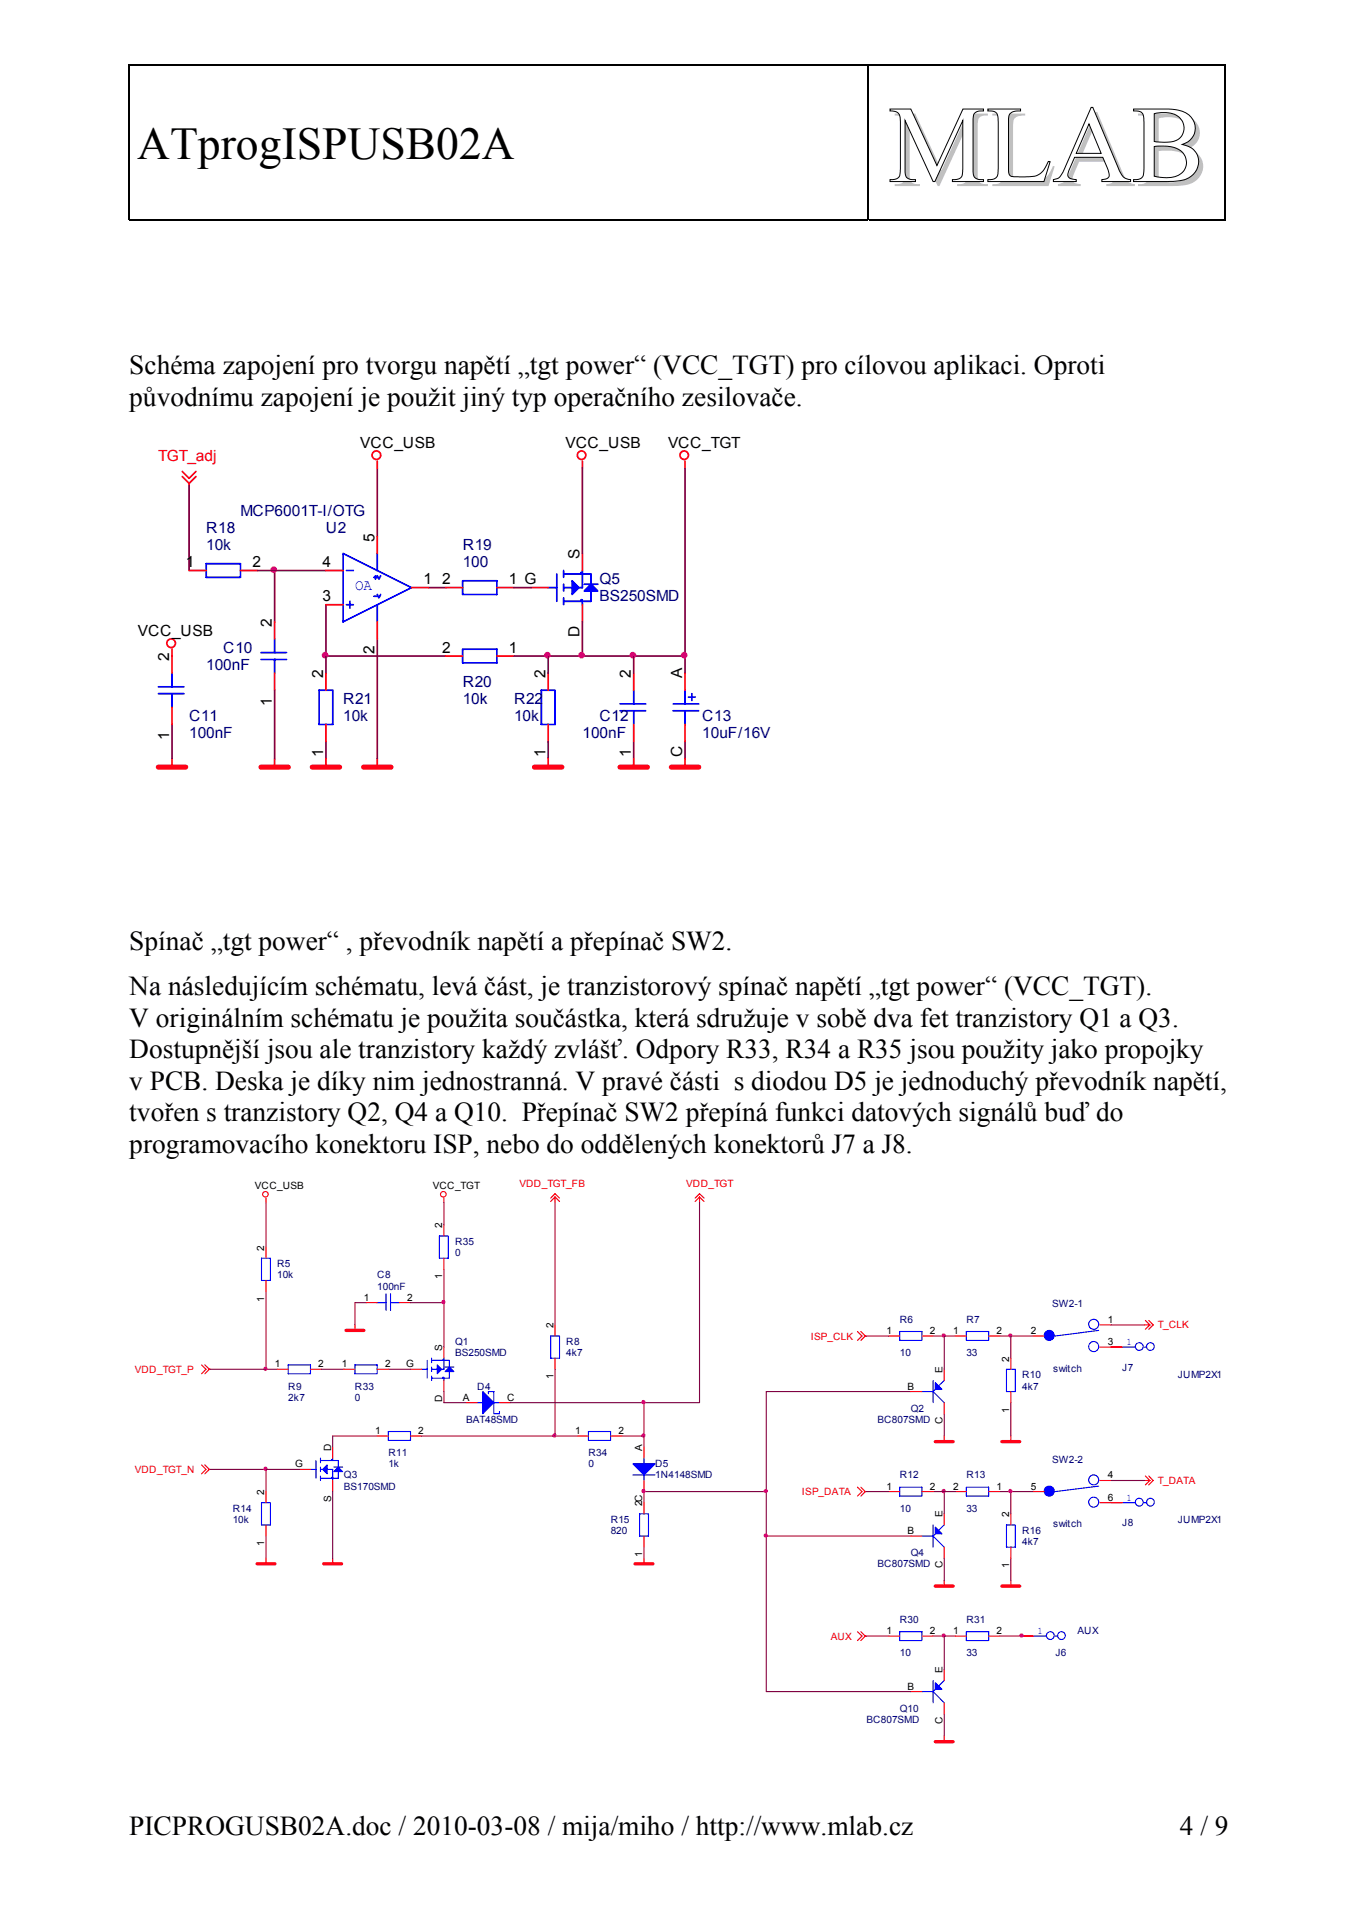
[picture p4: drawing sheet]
<svg xmlns="http://www.w3.org/2000/svg" width="210mm" height="297mm" viewBox="0 0 210 297" stroke-linecap="round" stroke-linejoin="round" font-family="sans-serif">
<g fill="#fff" stroke="#000" stroke-width=".15">
<path d="M137.7 16.9h3.2l4 8.7 4-8.7h3.2v.3a1.24 1.24 0 0 0-1.5 .7l-.1 8.7a1.05 1.05 0 0 0 1.2 1.2h.4v.3h-4.8v-.3h.4a1.12 1.12 0 0 0 1.2-1.4v-7.8l-4.3 9.5h-.3l-4.3-9.5v8a1.02 1.02 0 0 0 1.2 1.2h.4v.3h-3.9v-.3h.4a1.12 1.12 0 0 0 1.2-1.4v-7.9a1.24 1.24 0 0 0-1.6-1.3z" fill-rule="evenodd"/>
<path d="M152.8 16.9h5.1v.3a1.48 1.48 0 0 0-1.8 .7l-.1 8.5a.77 .77 0 0 0 .8 .9h2a2.77 2.77 0 0 0 3.1-1.8l.3-.5h.2l-.9 3.1h-8.7v-.3a1.27 1.27 0 0 0 1.5-.7l.1-1v-7.5a1.15 1.15 0 0 0-1.2-1.4h-.4z" fill-rule="evenodd"/>
<path d="M168.8 16.6h.2l4 9.3a2.25 2.25 0 0 0 1.9 1.9v.3h-4.5v-.3l.4-.1a.75 .75 0 0 0 .7-.3 .75 .75 0 0 0 0-.8l-.9-2.3h-4.4l-.9 2.1a.82 .82 0 0 0-.1 .9 .82 .82 0 0 0 .9 .4l.4 .1v.3h-3.6v-.3a1.82 1.82 0 0 0 1.6-1.4zM168.4 19.2l-1.9 4.5h3.8z" fill-rule="evenodd"/>
<path d="M175.3 16.9h5.5a4 4 0 0 1 3.9 2 2.59 2.59 0 0 1-1.8 3.5 2.74 2.74 0 0 1 2.5 2.4 2.74 2.74 0 0 1-2 2.9l-.8 .2-2 .2h-5.3v-.3a1.19 1.19 0 0 0 1.6-1.3l.1-7.6a1.45 1.45 0 0 0-.7-1.6l-1-.1zM178.5 17.6v4.3a6.7 6.7 0 0 0 3.7-.3 2.29 2.29 0 0 0 .8-2.6 2.29 2.29 0 0 0-2.3-1.5l-1.1-.1zM178.5 22.7v4.6a4.8 4.8 0 0 0 4.2-.5 2.3 2.3 0 0 0 .7-2.4 2.3 2.3 0 0 0-1.9-1.6l-.9-.2z" fill-rule="evenodd"/>
</g>
<path d="M19.9 10h.2v.2h-.2zM189.4 10h.2v.2h-.2zM189.4 33.9h.2v.2h-.2z" fill="#000"/>
<path d="M19.9 10.1h169.7M20 10.2v23.9M134.3 10.2v23.9M189.5 10.2v23.9M19.9 34h114.3M134.4 34h55" fill="none" stroke="#000" stroke-width=".17"/>
<g fill="none" stroke="#f00" stroke-width=".26">
<path d="M28.2 72.9l1.1 1.1 1-1.1M28.2 73.7l1.1 1.1M29.3 74.8v.3M30.3 73.7l-1 1.1M58.4 71.4v1M90.1 71.4v1M106 71.4v1M29.3 88.3h2.6M37.2 88.3h2.6M42.5 96.2v2.6M50.4 88.3h2.7M50.4 93.6h2.7"/>
<path d="M58.4 83v2.6M58.4 96.2v2.6M63.6 90.9h2.7M68.9 90.9h2.7M76.9 90.9h2.6M82.1 90.9h2.7M90.1 85.6v2.7M90.1 93.6v2.6M26.6 100.4v3.7M26.6 109.4v2.7M26.6 117.4v1.3M42.5 104.1v2.7"/>
<path d="M42.5 117.4v1.3M50.4 104.1v2.7M50.4 112.1v2.6M50.4 117.4v1.3M58.4 117.4v1.3M68.9 101.5h2.7M76.9 101.5h2.6M84.8 104.1v2.7M84.8 112.1v2.6M84.8 117.4v1.3M98 104.1v2.7M98 112.1v2.6"/>
<path d="M98 117.4v1.3M106 104.1v2.7M106 112.1v2.6M106 117.4v1.3"/>
<circle cx="58.2" cy="70.4" r=".66"/>
<circle cx="90" cy="70.4" r=".66"/>
<circle cx="105.8" cy="70.4" r=".66"/>
<circle cx="26.5" cy="99.5" r=".67"/>
</g>
<g fill="none" stroke="#00f" stroke-width=".26">
<path d="M31.9 87.2h5.3v2.1h-5.3zM42.5 98.8v2.2M53.1 85.6l10.5 5.3-10.5 5.3zM53.6 88.3h1.1M53.6 93.6h1.1M54.1 93v1.1M57.8 89.3h.6M57.8 92.2h.6M58.1 89.1v.5M58.4 89.1l.2 .5 .3-.5M58.4 92l.2 .5 .3-.5M58.4 85.6v2.7"/>
<path d="M58.4 93.6v2.6M71.6 89.9h5.3v2.1h-5.3zM84.8 90.9h1.3M86.1 88.8v4.2M87.2 88.8h4.2v4.2h-4.2M87.2 90.9h1.3M87.2 88.3v1M87.2 90.4v1M87.2 92.5v1.1M90.1 88.3v2.6h-.5M90.1 93v.6M90.4 90.4h2.1"/>
<path d="M24.5 107.3h3.9M24.5 106.3h3.9M26.6 104.1v2.2M26.6 107.3v2.1M40.4 102h3.9M40.4 101h3.9M42.5 102v2.1M49.4 106.8h2.1v5.3h-2.1zM71.6 100.4h5.3v2.2h-5.3zM83.7 106.8h2.2v5.3h-2.2zM95.9 110h4M95.9 108.9h4"/>
<path d="M98 106.8v2.1M98 110v2.1M104.1 110h4M104.1 108.9h4M106 106.8v2.1M106 110v2.1M106.5 107.8h1M107 107.3v1.1"/>
</g>
<g fill="none" stroke="#800040" stroke-width=".26">
<path d="M29.3 75.1v13.2M58.4 72.4v10.6M90.1 72.4v13.2M106 72.4v31.7M39.8 88.3h10.6M42.5 88.3v7.9M50.4 93.6v10.5M58.4 98.8v18.6M66.3 90.9h2.6M79.5 90.9h2.6M90.1 96.2v5.3M26.6 112.1v5.3"/>
<path d="M42.5 106.8v10.6M50.4 101.5h18.5M50.4 114.7v2.7M79.5 101.5h26.5M84.8 101.5v2.6M84.8 114.7v2.7M98 101.5v2.6M98 114.7v2.7M106 114.7v2.7"/>
</g>
<path d="M24.5 118.7h4.2M40.4 118.7h4.2M48.3 118.7h4.2M56.2 118.7h4.3M82.7 118.7h4.2M95.9 118.7h4.2M103.8 118.7h4.3" fill="none" stroke="#f00" stroke-width=".79"/>
<g fill="#f0f" stroke="#f0f" stroke-width=".26">
<circle cx="42.3" cy="88.1" r=".4"/>
<circle cx="97.9" cy="101.4" r=".4"/>
<circle cx="84.7" cy="101.4" r=".4"/>
<circle cx="105.8" cy="101.4" r=".4"/>
<circle cx="90" cy="101.4" r=".4"/>
<circle cx="50.3" cy="101.4" r=".39"/>
</g>
<g fill="#00f" stroke="#00f" stroke-width=".26">
<path d="M88.5 89.9l1.1 1-1.1 1.1z" fill-rule="evenodd"/>
<path d="M91.4 90.4l1.1 1h-2.1z" fill-rule="evenodd"/>
<path d="M89.9 88.6h.2v.2h-.2z" fill-rule="evenodd"/>
<path d="M89.9 92.8h.2v.2h-.2z" fill-rule="evenodd"/>
</g>
<g fill="none" stroke="#800040" stroke-width=".17">
<path d="M41.1 186.1v6.8M41.1 199.8v12M68.7 186.1v3.4M68.7 196.4v12M85.9 186.1v18.9M108.2 186.1v30.9h-29.2M32.6 211.8h10.3M49.7 211.8h3.5M56.6 201.5h-1.7v3.5M60.1 211.8h3.4M63.5 201.5h5.2M68.7 215.3v1.7h3.4"/>
<path d="M85.9 211.8v10.4M99.6 217v6.9M134 206.7h3.5M140.9 215.3h-22.4v46.4h22.4M144.3 206.7h3.5M146 206.7v5.1M146 218.7v3.5M154.6 206.7h5.2M156.4 206.7v3.4M156.4 217v5.2M171.9 205h5.1M32.6 227.3h13.7"/>
<path d="M41.1 227.3v3.5M41.1 237.6v3.5M51.5 230.8v10.3M58.3 222.2h-6.8v1.7M65.2 222.2h24.1M96.2 222.2h3.4M99.6 239.4v1.7M118.5 230.8h-18.9v1.7M118.5 237.6h22.4M134 230.8h3.5M144.3 230.8h3.5M146 230.8v3.4"/>
<path d="M154.6 230.8h5.2M156.4 230.8v3.4M171.9 229h5.1M134 253.1h3.5M144.3 253.1h3.5M146 241.1v3.4M146 253.1v5.2M154.6 253.1h3.5M156.4 241.1v3.4M146 265.2v3.4"/>
</g>
<g fill="none" stroke="#00f" stroke-width=".17">
<path d="M40.4 194.6h1.4v3.5h-1.4zM68 191.2h1.3v3.4h-1.3zM44.6 211.2h3.4v1.3h-3.4zM54.9 211.2h3.4v1.3h-3.4zM58.3 201.5h1.4M59.7 200.2v2.5M60.4 201.5h1.4M60.4 200.2v2.5M65.2 211.8h.9M66.1 210.5v2.7M66.8 210.5h2.7v2.7h-2.7M66.8 211.8h.8"/>
<path d="M66.8 210.1v.7M66.8 211.5v.7M66.8 212.9v.7M68.7 210.1v1.7h-.4M68.7 213.2v.4M68.8 211.5h1.4M73.8 217h.9M75.5 215.6v-.3h.9v3.4h.9v-.3M76.4 217h.9M85.2 206.7h1.4v3.4h-1.4zM139.2 206h3.4v1.4h-3.4zM142.6 215.3h1.7"/>
<path d="M144.3 213.6v3.4M144.3 215.3l1.7 1.7M144.7 214.9l-.4 .4M146 213.6l-.8 .8M149.5 206h3.4v1.4h-3.4zM155.7 211.8h1.4v3.5h-1.4zM169.9 205.8l-6.7 .9M173.6 208.4h2M177 208.4h.4M40.4 232.5h1.4v3.4h-1.4zM48 227.3h.9M48.9 226v2.7"/>
<path d="M49.6 226h2.7v2.7h-2.7M49.6 227.3h.3M49.6 225.6v.7M49.6 227v.7M49.6 228.3v.7M50.6 227.3h.9v1.7M51.5 225.6v.4M51.6 227h1.4M60.1 221.5h3.4v1.3h-3.4zM91 221.5h3.4v1.3h-3.4zM97.9 228.2h3.4M98.9 234.2h1.4v3.4h-1.4z"/>
<path d="M99.6 225.6v.9M99.6 228.2v.8M139.2 230.1h3.4v1.4h-3.4zM142.6 237.6h1.7M144.3 237.6l1.7 1.8M144.3 235.9v3.5M144.7 237.3l-.4 .3M146 235.9l-.8 .9M149.5 230.1h3.4v1.4h-3.4zM155.7 235.9h1.4v3.5h-1.4zM169.9 229.9l-6.7 .9M173.6 232.5h2"/>
<path d="M177 232.5h.4M139.2 252.4h3.4v1.4h-3.4zM144.3 260v3.4M146 260l-.8 .9M149.5 252.4h3.4v1.4h-3.4zM159.8 253.1h2.1M163.2 253.1h.4M142.6 261.7h1.7M144.3 261.7l1.7 1.7M144.7 261.4l-.4 .3"/>
<circle cx="169.2" cy="208.3" r=".78"/>
<circle cx="169.2" cy="204.9" r=".77"/>
<circle cx="176.2" cy="208.3" r=".6"/>
<circle cx="177.9" cy="208.3" r=".6"/>
<circle cx="169.2" cy="229" r=".77"/>
<circle cx="169.2" cy="232.4" r=".77"/>
<circle cx="176.2" cy="232.4" r=".6"/>
<circle cx="177.9" cy="232.4" r=".6"/>
<circle cx="162.5" cy="253" r=".6"/>
<circle cx="164.2" cy="253" r=".6"/>
</g>
<g fill="none" stroke="#f00" stroke-width=".17">
<path d="M41.1 185.4v.7M41.1 192.9v1.7M41.1 198.1v1.7M68.7 185.4v.7M68.7 189.5v1.7M68.7 194.6v1.8M85.2 185.4l.7-.7 .7 .7M85.9 185.2v.9M85.9 185.2l.7 .7M85.9 185.2l-.7 .7M107.5 185.4l.7-.7 .7 .7M108.2 185.2l.7 .7"/>
<path d="M108.2 185.2l-.7 .7M108.2 185.2v.9M31.2 211.2l.7 .6-.7 .7M31.7 211.2l.7 .6M32.4 211.8h.2M32.4 211.8l-.7 .7M42.9 211.8h1.7M48 211.8h1.7M53.2 211.8h1.7M54.9 205v.8M56.6 201.5h1.7M58.3 211.8h1.8"/>
<path d="M61.8 201.5h1.7M63.5 211.8h1.7M68.7 208.4v1.7M68.7 213.6v1.7M72.1 217h1.7M77.3 217h1.7M85.9 205v1.7M85.9 210.1v1.7M132.6 206l.7 .7-.7 .7M133.2 206l.6 .7M133.8 206.7l-.6 .7M133.8 206.7h.2"/>
<path d="M137.5 206.7h1.7M140.9 215.3h1.7M142.6 206.7h1.7M146 211.8v1.8M146 217v1.7M147.8 206.7h1.7M152.9 206.7h1.7M156.4 210.1v1.7M156.4 215.3v1.7M159.8 206.7h1.7M170.1 205h1.8M170.1 208.4h3.5"/>
<path d="M177 205h.9M177.2 204.3l.7 .7M177.7 204.3l.7 .7-.7 .7M177.9 205l-.7 .7M31.2 226.6l.7 .7-.7 .7M31.7 226.6l.7 .7M32.4 227.3h.2M32.4 227.3l-.7 .7M41.1 230.8v1.7M41.1 235.9v1.7M46.3 227.3h1.7M51.5 223.9v1.7"/>
<path d="M51.5 229v1.8M58.3 222.2h1.8M63.5 222.2h1.7M89.3 222.2h1.7M94.4 222.2h1.8M99.6 223.9v1.7M99.6 229v1.8M99.6 232.5v1.7M99.6 237.6v1.8M132.6 230.1l.7 .7-.7 .7M133.2 230.1l.6 .7M133.8 230.8h.2"/>
<path d="M133.8 230.8l-.6 .7M137.5 230.8h1.7M140.9 237.6h1.7M142.6 230.8h1.7M146 222.2v.8M146 234.2v1.7M146 239.4v1.7M147.8 230.8h1.7M152.9 230.8h1.7M156.4 222.2v.8M156.4 234.2v1.7M156.4 239.4v1.7"/>
<path d="M159.8 230.8h1.7M170.1 229h1.8M170.1 232.5h3.5M177 229h.9M177.2 228.3l.7 .7M177.7 228.3l.7 .7-.7 .7M177.9 229l-.7 .7M41.1 241.1v.8M51.5 241.1v.8M99.6 241.1v.8M132.6 252.4l.7 .7-.7 .7M133.2 252.4l.6 .7"/>
<path d="M133.8 253.1h.2M133.8 253.1l-.6 .7M137.5 253.1h1.7M142.6 253.1h1.7M146 244.5v.9M146 258.3v1.7M147.8 253.1h1.7M152.9 253.1h1.7M156.4 244.5v.9M158.1 253.1h1.7M140.9 261.7h1.7M146 263.4v1.8"/>
<path d="M146 268.6v.9"/>
<circle cx="41.1" cy="184.8" r=".42"/>
<circle cx="68.6" cy="184.8" r=".43"/>
</g>
<g fill="#00f" stroke="#00f" stroke-width=".17">
<path d="M49.9 227.3l.7-.7v1.4z" fill-rule="evenodd"/>
<path d="M51.6 227.7l.7-.7 .7 .7z" fill-rule="evenodd"/>
<path d="M51.3 225.8h.1v.1h-.1z" fill-rule="evenodd"/>
<path d="M51.3 228.6h.1v.1h-.1z" fill-rule="evenodd"/>
<path d="M67.6 211.2l.7 .6-.7 .7z" fill-rule="evenodd"/>
<path d="M69.5 211.5l.7 .7h-1.4z" fill-rule="evenodd"/>
<path d="M68.5 210.3h.1v.1h-.1z" fill-rule="evenodd"/>
<path d="M68.5 213.1h.1v.1h-.1z" fill-rule="evenodd"/>
<path d="M144.7 236.3l1 1h-1z" fill-rule="evenodd"/>
<path d="M74.7 215.3l1.7 1.7-1.7 1.7z" fill-rule="evenodd"/>
<path d="M144.7 260.3l1 1.1h-1z" fill-rule="evenodd"/>
<path d="M144.7 213.9l1 1h-1z" fill-rule="evenodd"/>
<path d="M97.9 226.5h3.4l-1.7 1.7z" fill-rule="evenodd"/>
<circle cx="162.3" cy="206.6" r=".77"/>
<circle cx="162.3" cy="230.7" r=".77"/>
</g>
<path d="M53.5 205.8h2.8M144.7 223h2.7M155 223h2.7M39.8 241.9h2.7M50.1 241.9h2.7M98.2 241.9h2.8M144.7 245.4h2.7M155 245.4h2.7M144.7 269.5h2.7" fill="none" stroke="#f00" stroke-width=".52"/>
<g fill="#f0f" stroke="#f0f" stroke-width=".17">
<circle cx="99.5" cy="230.7" r=".26"/>
<circle cx="156.3" cy="230.7" r=".25"/>
<circle cx="41.1" cy="227.2" r=".25"/>
<circle cx="85.8" cy="222.1" r=".26"/>
<circle cx="146" cy="206.6" r=".25"/>
<circle cx="41.1" cy="211.8" r=".26"/>
<circle cx="156.3" cy="206.6" r=".25"/>
<circle cx="146" cy="230.7" r=".26"/>
<circle cx="146" cy="253" r=".25"/>
<circle cx="99.5" cy="222.1" r=".26"/>
<circle cx="68.6" cy="201.4" r=".26"/>
<circle cx="99.5" cy="216.9" r=".26"/>
<circle cx="158" cy="253" r=".26"/>
<circle cx="118.4" cy="230.7" r=".26"/>
<circle cx="118.4" cy="237.6" r=".26"/>
</g>
<text font-size="16.9" fill="#c0c0c0" x="138.1" y="28.8">MLAB</text>
<text font-size="7" x="21.2" y="24.6">ATprogISPUSB02A</text>
<g font-size="4.2">
<text x="20" y="57.9">Schéma zapojení pro tvorgu napětí „tgt power“ (VCC_TGT) pro cílovou aplikaci. Oproti</text>
<text x="20" y="62.7">původnímu zapojení je použit jiný typ operačního zesilovače.</text>
<text x="20" y="147">Spínač „tgt power“ , převodník napětí a přepínač SW2.</text>
<text x="20" y="154">Na následujícím schématu, levá část, je tranzistorový spínač napětí „tgt power“ (VCC_TGT).</text>
<text x="20" y="158.9">V originálním schématu je použita součástka, která sdružuje v sobě dva fet tranzistory Q1 a Q3.</text>
<text x="20" y="163.7">Dostupnější jsou ale tranzistory každý zvlášť. Odpory R33, R34 a R35 jsou použity jako propojky</text>
<text x="20" y="168.6">v PCB. Deska je díky nim jednostranná. V pravé části s diodou D5 je jednoduchý převodník napětí,</text>
<text x="20" y="173.5">tvořen s tranzistory Q2, Q4 a Q10. Přepínač SW2 přepíná funkci datových signálů buď do</text>
<text x="20" y="178.4">programovacího konektoru ISP, nebo do oddělených konektorů J7 a J8.</text>
<text x="20" y="283.9">PICPROGUSB02A.doc / 2010-03-08 / mija/miho / http://www.mlab.cz</text>
<text x="182.5" y="283.9">4 / 9</text>
</g>
<text font-size="2.4" fill="#f00" x="24.5" y="71.4">TGT_adj</text>
<g font-size="2.4">
<text x="55.7" y="69.2">VCC_USB</text>
<text x="87.5" y="69.2">VCC_USB</text>
<text x="103.3" y="69.2">VCC_TGT</text>
<text x="57.9" y="83.8" transform="rotate(-90 57.9 83.8)">5</text>
<text x="28.7" y="87.8">1</text>
<text x="39.1" y="87.8">2</text>
<text x="49.9" y="87.8">4</text>
<text x="89.7" y="86.4" transform="rotate(-90 89.7 86.4)">S</text>
<text x="49.9" y="93">3</text>
<text x="65.5" y="90.4">1</text>
<text x="68.4" y="90.4">2</text>
<text x="78.7" y="90.4">1 G</text>
<text x="21.3" y="98.3">VCC_USB</text>
<text x="42" y="97" transform="rotate(-90 42 97)">2</text>
<text x="57.9" y="101.2" transform="rotate(-90 57.9 101.2)">2</text>
<text x="68.4" y="101">2</text>
<text x="78.7" y="101">1</text>
<text x="89.7" y="98.6" transform="rotate(-90 89.7 98.6)">D</text>
<text x="26.2" y="102.3" transform="rotate(-90 26.2 102.3)">2</text>
<text x="50" y="104.9" transform="rotate(-90 50 104.9)">2</text>
<text x="84.4" y="104.9" transform="rotate(-90 84.4 104.9)">2</text>
<text x="97.6" y="104.9" transform="rotate(-90 97.6 104.9)">2</text>
<text x="105.5" y="104.9" transform="rotate(-90 105.5 104.9)">A</text>
<text x="42" y="109.2" transform="rotate(-90 42 109.2)">1</text>
<text x="26.2" y="114.5" transform="rotate(-90 26.2 114.5)">1</text>
<text x="50" y="117.1" transform="rotate(-90 50 117.1)">1</text>
<text x="84.4" y="117.1" transform="rotate(-90 84.4 117.1)">1</text>
<text x="97.6" y="117.1" transform="rotate(-90 97.6 117.1)">1</text>
<text x="105.5" y="117.1" transform="rotate(-90 105.5 117.1)">C</text>
</g>
<g font-size="2.4" fill="#000080">
<text x="31.9" y="82.5">R18</text>
<text x="37.2" y="79.8">MCP6001T-I/OTG</text>
<text x="50.4" y="82.5">U2</text>
<text x="31.9" y="85.1">10k</text>
<text x="71.6" y="85.1">R19</text>
<text x="71.6" y="87.8">100</text>
<text x="92.8" y="90.4">Q5</text>
<text x="92.8" y="93">BS250SMD</text>
<text x="34.5" y="101">C10</text>
<text x="31.9" y="103.6">100nF</text>
<text x="71.6" y="106.3">R20</text>
<text x="29.3" y="111.5">C11</text>
<text x="53.1" y="108.9">R21</text>
<text x="53.1" y="111.5">10k</text>
<text x="71.6" y="108.9">10k</text>
<text x="79.5" y="108.9">R22</text>
<text x="79.5" y="111.5">10k</text>
<text x="92.8" y="111.5">C12</text>
<text x="108.6" y="111.5">C13</text>
<text x="29.3" y="114.2">100nF</text>
<text x="90.1" y="114.2">100nF</text>
<text x="108.6" y="114.2">10uF/16V</text>
</g>
<text font-size="2.4" fill="#00f" x="54.9" y="91.2">OA</text>
<g font-size="1.5">
<text x="39.4" y="184">VCC_USB</text>
<text x="67" y="184">VCC_TGT</text>
<text x="68.4" y="190" transform="rotate(-90 68.4 190)">2</text>
<text x="40.9" y="193.5" transform="rotate(-90 40.9 193.5)">2</text>
<text x="68.4" y="197.9" transform="rotate(-90 68.4 197.9)">1</text>
<text x="40.9" y="201.4" transform="rotate(-90 40.9 201.4)">1</text>
<text x="56.3" y="201.2">1</text>
<text x="63" y="201.2">2</text>
<text x="68.4" y="208.9" transform="rotate(-90 68.4 208.9)">S</text>
<text x="85.6" y="205.5" transform="rotate(-90 85.6 205.5)">2</text>
<text x="137.1" y="206.4">1</text>
<text x="143.8" y="206.4">2</text>
<text x="147.4" y="206.4">1</text>
<text x="154.1" y="206.4">2</text>
<text x="159.5" y="206.4">2</text>
<text x="171.3" y="204.7">1</text>
<text x="171.3" y="208.1">3</text>
<text x="42.5" y="211.5">1</text>
<text x="49.2" y="211.5">2</text>
<text x="52.9" y="211.5">1</text>
<text x="59.6" y="211.5">2</text>
<text x="62.8" y="211.5">G</text>
<text x="85.6" y="213.4" transform="rotate(-90 85.6 213.4)">1</text>
<text x="140.4" y="215">B</text>
<text x="145.8" y="212.4" transform="rotate(-90 145.8 212.4)">E</text>
<text x="156.1" y="210.7" transform="rotate(-90 156.1 210.7)">2</text>
<text x="58" y="221.8">1</text>
<text x="64.7" y="221.8">2</text>
<text x="68.4" y="216.9" transform="rotate(-90 68.4 216.9)">D</text>
<text x="71.6" y="216.7">A</text>
<text x="78.5" y="216.7">C</text>
<text x="89" y="221.8">1</text>
<text x="95.7" y="221.8">2</text>
<text x="145.8" y="220.3" transform="rotate(-90 145.8 220.3)">C</text>
<text x="156.1" y="218.6" transform="rotate(-90 156.1 218.6)">1</text>
<text x="45.6" y="227">G</text>
<text x="51.2" y="224.4" transform="rotate(-90 51.2 224.4)">D</text>
<text x="99.3" y="224.4" transform="rotate(-90 99.3 224.4)">A</text>
<text x="40.9" y="231.3" transform="rotate(-90 40.9 231.3)">2</text>
<text x="51.2" y="232.3" transform="rotate(-90 51.2 232.3)">S</text>
<text x="99.3" y="233" transform="rotate(-90 99.3 233)">2C</text>
<text x="137.1" y="230.4">1</text>
<text x="143.8" y="230.4">2</text>
<text x="147.4" y="230.4">2</text>
<text x="154.1" y="230.4">1</text>
<text x="159.5" y="230.4">5</text>
<text x="171.3" y="228.7">4</text>
<text x="171.3" y="232.2">6</text>
<text x="40.9" y="239.2" transform="rotate(-90 40.9 239.2)">1</text>
<text x="140.4" y="237.3">B</text>
<text x="145.8" y="234.7" transform="rotate(-90 145.8 234.7)">E</text>
<text x="156.1" y="234.7" transform="rotate(-90 156.1 234.7)">2</text>
<text x="99.3" y="240.9" transform="rotate(-90 99.3 240.9)">1</text>
<text x="145.8" y="242.6" transform="rotate(-90 145.8 242.6)">C</text>
<text x="156.1" y="242.6" transform="rotate(-90 156.1 242.6)">1</text>
<text x="137.1" y="252.8">1</text>
<text x="143.8" y="252.8">2</text>
<text x="147.4" y="252.8">1</text>
<text x="154.1" y="252.8">2</text>
<text x="140.4" y="261.4">B</text>
<text x="145.8" y="258.8" transform="rotate(-90 145.8 258.8)">E</text>
<text x="145.8" y="266.7" transform="rotate(-90 145.8 266.7)">C</text>
</g>
<g font-size="1.5" fill="#f00">
<text x="80.4" y="183.7">VDD_TGT_FB</text>
<text x="106.2" y="183.7">VDD_TGT</text>
<text x="125.4" y="207.2">ISP_CLK</text>
<text x="179.1" y="205.5">T_CLK</text>
<text x="20.9" y="212.4">VDD_TGT_P</text>
<text x="20.9" y="227.9">VDD_TGT_N</text>
<text x="124" y="231.3">ISP_DATA</text>
<text x="179.1" y="229.6">T_DATA</text>
<text x="128.5" y="253.7">AUX</text>
</g>
<g font-size="1.5" fill="#000080">
<text x="42.9" y="196.1">R5</text>
<text x="42.9" y="197.8">10k</text>
<text x="58.4" y="197.8">C8</text>
<text x="70.4" y="192.6">R35</text>
<text x="70.4" y="194.3">0</text>
<text x="58.4" y="199.5">100nF</text>
<text x="162.7" y="202.2">SW2-1</text>
<text x="70.4" y="208.1">Q1</text>
<text x="70.4" y="209.8">BS250SMD</text>
<text x="87.6" y="208.1">R8</text>
<text x="87.6" y="209.8">4k7</text>
<text x="139.2" y="204.7">R6</text>
<text x="139.2" y="209.8">10</text>
<text x="149.5" y="204.7">R7</text>
<text x="149.5" y="209.8">33</text>
<text x="44.6" y="215">R9</text>
<text x="54.9" y="215">R33</text>
<text x="73.8" y="215">D4</text>
<text x="158.1" y="213.3">R10</text>
<text x="158.1" y="215">4k7</text>
<text x="162.9" y="212.2">switch</text>
<text x="173.6" y="212">J7</text>
<text x="182.2" y="213.3">JUMP2X1</text>
<text x="44.6" y="216.7">2k7</text>
<text x="54.9" y="216.7">0</text>
<text x="72.1" y="220.1">BAT48SMD</text>
<text x="135.7" y="220.1">BC807SMD</text>
<text x="140.9" y="218.4">Q2</text>
<text x="60.1" y="225.3">R11</text>
<text x="60.1" y="227">1k</text>
<text x="91" y="225.3">R34</text>
<text x="91" y="227">0</text>
<text x="101.3" y="227">D5</text>
<text x="162.7" y="226.3">SW2-2</text>
<text x="36" y="233.9">R14</text>
<text x="53.2" y="228.7">Q3</text>
<text x="53.2" y="230.4">BS170SMD</text>
<text x="101.3" y="228.7">1N4148SMD</text>
<text x="139.2" y="228.7">R12</text>
<text x="139.2" y="233.9">10</text>
<text x="149.5" y="228.7">R13</text>
<text x="149.5" y="233.9">33</text>
<text x="36" y="235.6">10k</text>
<text x="94.5" y="235.6">R15</text>
<text x="94.5" y="237.3">820</text>
<text x="158.1" y="237.3">R16</text>
<text x="158.1" y="239.1">4k7</text>
<text x="162.9" y="236.3">switch</text>
<text x="173.6" y="236.1">J8</text>
<text x="182.2" y="235.6">JUMP2X1</text>
<text x="135.7" y="242.5">BC807SMD</text>
<text x="140.9" y="240.8">Q4</text>
<text x="139.2" y="251.1">R30</text>
<text x="149.5" y="251.1">R31</text>
<text x="139.2" y="256.2">10</text>
<text x="149.5" y="256.2">33</text>
<text x="163.3" y="256.2">J6</text>
<text x="166.7" y="252.8">AUX</text>
<text x="134" y="266.6">BC807SMD</text>
<text x="139.2" y="264.8">Q10</text>
</g>
<g font-size="1.5" fill="#00f">
<text x="174.3" y="208.1">1</text>
<text x="174.3" y="232.2">1</text>
<text x="160.5" y="252.8">1</text>
</g>
</svg>
